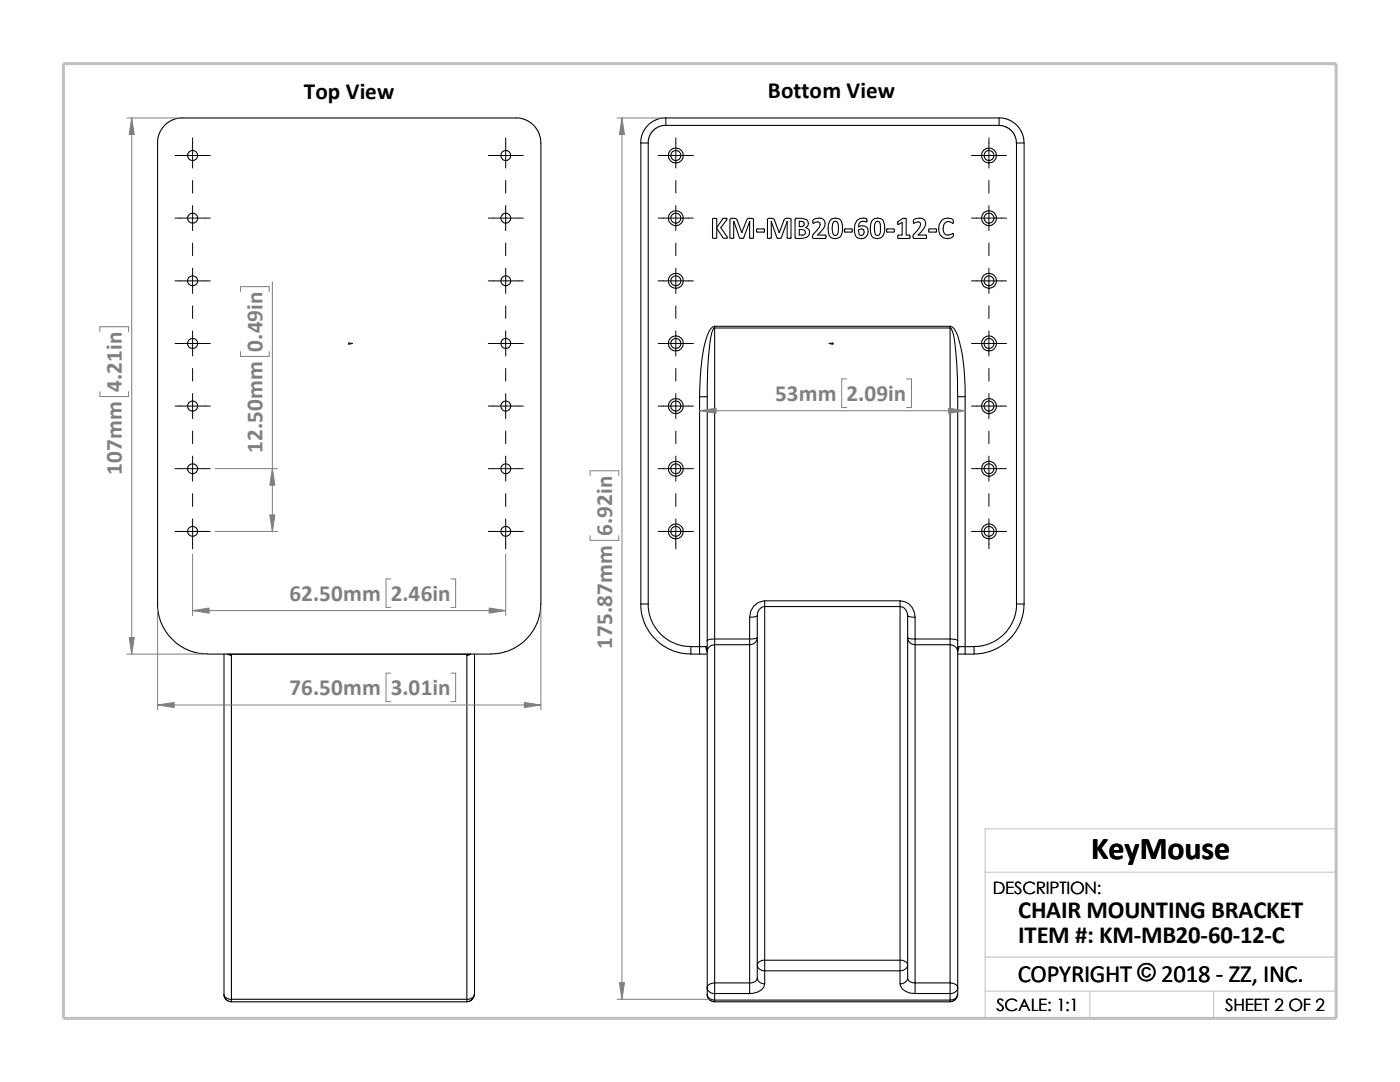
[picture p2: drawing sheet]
<svg xmlns="http://www.w3.org/2000/svg" width="279mm" height="216mm" viewBox="0 0 279 216" stroke-linecap="round" stroke-linejoin="round" font-family="sans-serif">
<path d="M196.6 174h70.1M196.6 191h70.1M196.6 197.8h70.1M217.5 197.8v5.4M242.2 197.8v5.4M26.8 203.2h239.9v-37.8h-70.1v37.8" fill="none" stroke="#c0c0c0" stroke-width=".2"/>
<path d="M12.7 12.7h254v190.5h-254z" fill="none" stroke="#c0c0c0" stroke-width=".59"/>
<g fill="none" stroke="#000" stroke-width=".21">
<path d="M31.5 28.5l.2-1.6 .9-1.7 1.5-1.1 1.7-.6h67.7l1.8 .6 1.4 1.1 1 1.7 .2 1.6v92M31.5 28.5v92.9l.4 2.3 .7 1.5 .9 1.5 1.4 1.4 1.8 1.2 1.6 .7 1.5 .4 1.6 .1M127.9 28.5v92M127.9 28.5h1.5M129.4 28.5v92M132.9 23.5l-.9 .1-1.1 .3-1.1 .7-.7 .6-1 1.7-.2 1.6M132.9 23.5h66.5M132.9 25h-.6l-.9 .3-1.1 .8-.8 1.3-.1 1.1M132.9 23.5v1.5M199.4 23.5v1.5h-66.5M199.4 23.5l.9 .1 1 .3 .8 .4 .9 .8 1 1.5 .3 1v.9M199.4 25.1l1.3 .2 1.1 .7 .7 1 .4 1.5"/>
<path d="M202.9 28.5v92M202.9 28.5h1.5v92M142.2 43.6h.4l.4 .1v1.7l1.3-1.8h.8l-1.3 1.8 1.3 1.8v.3h-.7l-1.4-1.9v1.8a.62 .62 0 0 1-.8 .1zM148 46.4h.1M149.6 44.2v3.3h.7l.1-3.7-.3-.2a.98 .98 0 0 0-1 .2l-1.1 2.6M149.6 44.2l-1.2 3.3-.4 .1-.4-.1-1.2-3.3v3.3h-.6l-.1-3.6 .1-.3h.7l.5 .1 1 2.7M149.6 44.2h.1M151 45.8l1.5-.1 .1 .5-.1 .1h-1.5zM153.9 44.2v3.3h-.7v-3.9h.8l.4 .1 1.1 2.7 1-2.6a1.09 1.09 0 0 1 1.3-.1v3.8h-.7v-3.3M153.9 44.2l1.2 3.3 .4 .1 .4-.1 1.2-3.3M153.9 44.2h.1M157.1 44.2h.1"/>
<path d="M158.7 43.6a3 3 0 0 1 2.4 .3 .96 .96 0 0 1-.3 1.5 1.01 1.01 0 0 1 .8 .9 1.01 1.01 0 0 1-.6 1.1l-1 .2-1.3-.1zM159.5 45.8a.89 .89 0 0 1 1.2 .4 .52 .52 0 0 1-.1 .5 .52 .52 0 0 1-.5 .2h-.6zM159.5 44.2h.8l.1 .2a.53 .53 0 0 1 0 .6 .53 .53 0 0 1-.5 .2h-.4zM162.3 43.8a1.63 1.63 0 0 1 2.3 .4 2.04 2.04 0 0 1-1 2.2l-.4 .5h1.5l.1 .1v.5h-2.6v-.6l1.3-1.6 .2-.6a.49 .49 0 0 0-.5-.4l-.9 .3-.1-.6zM165.8 43.9a1.34 1.34 0 0 1 1.5-.3 1.34 1.34 0 0 1 .8 1.2 2.62 2.62 0 0 1-.7 2.7 1.34 1.34 0 0 1-2.1-1.2 2.85 2.85 0 0 1 .5-2.4zM166.3 44.3a.51 .51 0 0 1 .8 0 2.74 2.74 0 0 1-.2 2.6h-.4a2.22 2.22 0 0 1-.2-2.6zM168.6 45.7h1.4l.1 .6h-1.5zM171 44a1.76 1.76 0 0 1 2-.3l-.1 .6a1.2 1.2 0 0 0-1.5 .3l-.1 .7a1.3 1.3 0 0 1 2 .7 1.3 1.3 0 0 1-1.4 1.6 1.17 1.17 0 0 1-1.3-1.2v-1.6zM171.3 45.9a.64 .64 0 0 1 .7-.2 .64 .64 0 0 1 .5 .6l-.2 .4a.5 .5 0 0 1-.5 .3 .5 .5 0 0 1-.4-.4zM174.2 43.9a1.37 1.37 0 0 1 1.5-.3 1.37 1.37 0 0 1 .8 1.2 2.53 2.53 0 0 1-.7 2.7 1.32 1.32 0 0 1-2.1-1.2 3.1 3.1 0 0 1 .5-2.4zM174.8 44.3a.51 .51 0 0 1 .7 0 3.8 3.8 0 0 1 0 2.5 .56 .56 0 0 1-.8 0 3.5 3.5 0 0 1 .1-2.5zM177 45.7h1.4a.38 .38 0 0 1 0 .6h-1.4z"/>
<path d="M179.2 44.3l1-.7h.6v3.3h.8v.6h-2.4v-.4l.1-.2h.7v-2.5l-.8 .4zM182.4 43.8a1.42 1.42 0 0 1 2.3 .7 3.6 3.6 0 0 1-1.5 2.4h1.6l.1 .6-.1 .1h-2.3l-.3-.1v-.6a5.1 5.1 0 0 0 1.5-2.2 .44 .44 0 0 0-.5-.4l-.8 .3zM185.4 45.7h1.4l.1 .6h-1.5zM187.9 44a1.62 1.62 0 0 1 2.3 0v.6a1.09 1.09 0 0 0-1.8 .1 1.64 1.64 0 0 0 .4 2.2h.4l1-.3v.5a1.72 1.72 0 0 1-2 .3 1.72 1.72 0 0 1-.9-1.8l.2-.9zM139.6 79.2v49.8M139.6 79.2h1.5M141.1 79.2v48.6M142.6 65.1v.3M142.6 65.4v62.1M142.6 65.4h47M142.6 65.1h47M142.6 65.1a2.29 2.29 0 0 0-1.5 1.9 41.2 41.2 0 0 0-1.5 12.2"/>
<path d="M142.6 65.4a2.47 2.47 0 0 0-.7 1.9 70.9 70.9 0 0 0-.8 11.9M189.6 65.4a2.47 2.47 0 0 1 .8 1.9 76.5 76.5 0 0 1 .7 11.9M189.6 65.1l.4 .1a5.1 5.1 0 0 1 1.4 2.8 40.3 40.3 0 0 1 1.2 11.2M189.6 65.1v.3M189.6 65.4v62.1M191.1 79.2h1.5M191.1 79.2v48.6M192.6 79.2v49.8M152.6 119.9v1.1M152.6 119.9a3.1 3.1 0 0 0-3 3.2M152.6 119.9h27M179.6 119.9a3.1 3.1 0 0 1 3 3.2"/>
<path d="M179.6 119.9v1.1M44.7 130.5v67.9M45.4 130.5l.8 .3M45.6 130.5l.4 .1M46 130.6l.2 .2M46 130.6h47.4M46.2 130.8v68.6M93.2 130.8v68.6M93.4 130.6l-.2 .2M93.8 130.5l-.4 .1M94 130.5l-.8 .3M94.7 130.5v67.9a1.41 1.41 0 0 1-1.5 1"/>
<path d="M107.9 120.5l-.1 1.6-.4 1.6-.6 1.5-1 1.5-1.7 1.7-1.4 .9-1.6 .7-1.6 .4-1.5 .1h-56.6M127.9 120.5l.1 1.8 .6 2 .9 1.8 1.1 1.2 1.7 1.5 1.7 1 2 .5 1.9 .2M127.9 120.5h1.5M129.4 120.5l.1 1.5 .4 1.5 .7 1.5 1.2 1.5 1.6 1.3 1.5 .7 1.5 .4 1.5 .1M137.9 130.5h1.7M139.6 129h1.3M139.6 130.5h1.5M139.6 129h-1.7v1.5M139.6 129v1.5M140.9 129l.1 .1 .1 .7M140.9 129l.2 .9M141.1 130.1v67"/>
<path d="M141.1 127.8v2.3M142.6 128.7v67.4M142.6 127.5v1.2M142.6 128.7h7M142.6 127.5h7M142.6 128.7a1.45 1.45 0 0 0-1.5 1.4M142.6 127.5a1.71 1.71 0 0 0-1.5 .3M149.6 123.1v4.4M149.6 128.7v67.4M149.6 127.5v1.2M149.6 127.5h.9l.6-.3a1.52 1.52 0 0 1-1.5 1.5M151.1 122.9v69.7"/>
<path d="M151.1 122.9l-.6 .2h-.9M152.6 121v70.6M152.6 121h-.2a1.65 1.65 0 0 0-1.3 1.9M152.6 121h27M179.6 121v70.6M179.6 121a1.65 1.65 0 0 1 1.5 1.9M181.1 122.9v69.7M181.1 122.9l.3 .1 1.2 .1M182.6 128.7h7M182.6 123.1v4.4M182.6 127.5h7M182.6 127.5l-1.2-.1-.3-.2a1.45 1.45 0 0 0 1.5 1.5"/>
<path d="M182.6 128.7v67.4M182.6 127.5v1.2M189.6 128.7v67.4M189.6 128.7a1.52 1.52 0 0 1 1.5 1.4M189.6 127.5v1.2M189.6 127.5a1.92 1.92 0 0 1 1.5 .3M191.1 130.5h1.5M191.1 130.1v67M191.1 127.8v2.3M191.3 129h1.3M191.3 129l-.1 .1-.1 .7M191.3 129l-.2 .9"/>
<path d="M192.6 129h1.8M192.6 129v1.5M194.4 129v1.5h-1.8M202.9 120.5l-.1 1.5-.4 1.5-.8 1.5-1.2 1.5-1.6 1.3-1.4 .7-1.6 .4-1.4 .1M202.9 120.5h1.5M204.4 120.5l-.2 1.8-.6 2-1.3 2.4-1.4 1.4-1.8 1.2-1.6 .7-1.5 .4-1.6 .1M44.7 198.4l.1 .7 .4 .5 1 .3M44.7 198.4a1.32 1.32 0 0 0 1.5 1M46.2 199.4v.5M46.2 199.9h47M46.2 199.4h47M93.2 199.4v.5"/>
<path d="M94.7 198.4l-.4 .9-.4 .4-.7 .2M141.1 197.1a1.33 1.33 0 0 0 1.5 1.1M141.1 198.4a1.33 1.33 0 0 0 1.5 1.2M141.1 197.1v1.3M141.1 198.4l.2 .7 .3 .5 1 .3M142.6 196.1v2.1M142.6 199.6v.3M142.6 199.9h47M142.6 198.2h7M142.6 199.6h47M142.6 198.2v1.4M142.6 196.1h7"/>
<path d="M142.6 196.1a1.32 1.32 0 0 0-1.5 1M149.6 196.1v2.1M151.1 192.6a1.33 1.33 0 0 0 1.5 1.1M151.1 195.2a1.33 1.33 0 0 0 1.5 1.1M151.1 195.2a1.26 1.26 0 0 1-1.5 .9M151.1 192.6v2.6M152.6 191.6v2.1M152.6 196.3a2.3 2.3 0 0 1-2.3 1.9h-.7M152.6 193.7h27M152.6 191.6h27M152.6 193.7v2.6M152.6 191.6a1.23 1.23 0 0 0-1.5 1"/>
<path d="M179.6 191.6v2.1M179.6 191.6a1.31 1.31 0 0 1 1.5 1M179.6 196.3a2.19 2.19 0 0 0 2 1.9h1M179.6 193.7v2.6M181.1 192.6a1.42 1.42 0 0 1-1.5 1.1M181.1 195.2a1.42 1.42 0 0 1-1.5 1.1M181.1 195.2a1.21 1.21 0 0 0 1.5 .9M181.1 192.6v2.6M182.6 198.2h7M182.6 196.1h7M182.6 196.1v2.1M189.6 196.1v2.1"/>
<path d="M189.6 196.1a1.41 1.41 0 0 1 1.5 1M189.6 199.6v.3M189.6 198.2v1.4M191.1 198.4l-.3 .9-.5 .4-.7 .2M191.1 197.1v1.3a1.42 1.42 0 0 1-1.5 1.2M191.1 197.1a1.42 1.42 0 0 1-1.5 1.1"/>
<circle cx="38.4" cy="31" r="1.01"/>
<circle cx="100.9" cy="31" r="1"/>
<circle cx="134.9" cy="31" r="1.5"/>
<circle cx="134.9" cy="31" r="1.01"/>
<circle cx="197.4" cy="31" r="1"/>
<circle cx="197.4" cy="31" r="1.49"/>
<circle cx="38.4" cy="56" r="1"/>
<circle cx="38.4" cy="43.5" r="1"/>
<circle cx="100.9" cy="56" r=".99"/>
<circle cx="100.9" cy="43.5" r=".99"/>
<circle cx="134.9" cy="56" r="1"/>
<circle cx="134.9" cy="43.5" r="1.51"/>
<circle cx="134.9" cy="56" r="1.51"/>
<circle cx="134.9" cy="43.5" r="1"/>
<circle cx="197.4" cy="56" r=".99"/>
<circle cx="197.4" cy="43.5" r=".99"/>
<circle cx="197.4" cy="43.5" r="1.5"/>
<circle cx="197.4" cy="56" r="1.5"/>
<circle cx="38.4" cy="68.5" r="1"/>
<circle cx="100.9" cy="68.5" r=".99"/>
<circle cx="134.9" cy="68.5" r="1.5"/>
<circle cx="134.9" cy="68.5" r="1"/>
<circle cx="197.4" cy="68.5" r="1.49"/>
<circle cx="197.4" cy="68.5" r=".99"/>
<circle cx="38.4" cy="81" r="1.01"/>
<circle cx="38.4" cy="93.5" r="1"/>
<circle cx="100.9" cy="81" r="1"/>
<circle cx="100.9" cy="93.5" r=".99"/>
<circle cx="134.9" cy="81" r="1.01"/>
<circle cx="134.9" cy="93.5" r="1.51"/>
<circle cx="134.9" cy="81" r="1.51"/>
<circle cx="134.9" cy="93.5" r="1"/>
<circle cx="197.4" cy="81" r="1"/>
<circle cx="197.4" cy="93.5" r=".99"/>
<circle cx="197.4" cy="93.5" r="1.5"/>
<circle cx="197.4" cy="81.1" r="1.5"/>
<circle cx="38.4" cy="106" r="1"/>
<circle cx="100.9" cy="106" r=".99"/>
<circle cx="134.9" cy="106" r="1.5"/>
<circle cx="134.9" cy="106" r="1"/>
<circle cx="197.4" cy="106" r="1.49"/>
<circle cx="197.4" cy="106" r=".99"/>
</g>
<g fill="#00f" stroke="#00f" stroke-width=".2">
<path d="M70 68.5h.4l-.4 .1z"/>
<path d="M165.4 68.5h.4v.1z"/>
</g>
<path d="M69.6 68.5h.8M69.6 68.4l.2 .3M69.7 68.5h.1M69.7 68.4v.3M69.8 68.4l-.3 .3M165.4 68.5h.9M166 68.4l.3 .3M166.1 68.5h.1M166.1 68.4v.3M166.2 68.4l-.3 .3" fill="none" stroke="#00f" stroke-width=".2"/>
<g fill="none" stroke="#000" stroke-width=".2">
<path d="M34.9 31h7.1M38.4 27.5v6M38.4 36v2.5M97.5 31h6.9M100.9 27.5v6M100.9 36v2.5M131.4 31h7M134.9 27.5v6M134.9 36v2.5M193.9 31h7M197.4 27.5v6M197.4 36v2.5"/>
<path d="M34.9 56h7.1M34.9 43.5h7.1M38.4 41v5M38.4 48.5v2.5M38.4 53.5v5M97.5 56h6.9M97.5 43.5h6.9M100.9 41v5M100.9 48.5v2.5M100.9 53.5v5M131.4 56h7M131.4 43.5h7"/>
<path d="M134.9 41v5M134.9 48.5v2.5M134.9 53.5v5M193.9 56h7M193.9 43.5h7M197.4 41v5M197.4 48.5v2.5M197.4 53.5v5M34.9 68.5h7.1M38.4 61v2.5M38.4 66v5M38.4 73.5v2.5"/>
<path d="M38.4 78.5v5M97.5 68.5h6.9M100.9 61v2.5M100.9 66v5M100.9 73.5v2.5M100.9 78.5v5M131.4 68.5h7M134.9 61v2.5M134.9 66v5M134.9 73.5v2.5M134.9 78.5v5M193.9 68.5h7"/>
<path d="M197.4 61v2.5M197.4 66v5M197.4 73.5v2.5M197.4 78.5v5M34.9 93.5h7.1M34.9 81h7.1M38.4 86v2.5M38.4 91v5M38.4 98.5v2.5M97.5 93.5h6.9M97.5 81h6.9M100.9 86v2.5"/>
<path d="M100.9 91v5M100.9 98.5v2.5M131.4 93.5h7M131.4 81h7M134.9 86v2.5M134.9 91v5M134.9 98.5v2.5M193.9 93.5h7M193.9 81h7M197.4 86v2.5M197.4 91v5M197.4 98.5v2.5"/>
<path d="M34.9 106h7.1M38.4 103.5v6M97.5 106h6.9M100.9 103.5v6M131.4 106h7M134.9 103.5v6M193.9 106h7M197.4 103.5v6"/>
</g>
<g fill="none" stroke="#808080" stroke-width=".2">
<path d="M25.3 23.5h10.1M26.3 23.5v107M123.1 23.5h8.8M124.1 23.5v175.9M48 58.2v-1h5.7v1M54.4 56.2v49.8M19.9 66.2v-1h5.8v1M19.9 78.1v1h5.8v-1M48 70.1v1h5.7v-1M169 75.6h-1v5.7h1M180.9 75.6h1v5.7h-1M42.9 93.5h12.5"/>
<path d="M117.8 94.9v-1h5.7v1M139.6 82h53M38.4 110.5v12.4M42.9 106h12.5M78 115.5h-1v5.7h1M90 115.5h.9v5.7h-.9M100.9 110.5v12.4M117.8 106.9v.9h5.7v-.9M25.3 130.5h15.1M31.5 121.5v20.1M38.4 121.8h62.5M78 134.3h-1v5.7h1"/>
<path d="M90 134.3h.9v5.7h-.9M107.9 121.5v20.1M31.5 140.7h76.4M123.1 199.4h18.5"/>
</g>
<g fill="#808080" stroke="#808080" stroke-width=".2">
<path d="M26.3 23.5l.5 3.3h-1z"/>
<path d="M25.8 127.2h1l-.5 3.3z"/>
<path d="M31.5 140.7l3.3-.5v1z"/>
<path d="M104.6 140.2l3.3 .5-3.3 .5z"/>
<path d="M38.4 121.8l3.3-.5v1z"/>
<path d="M97.6 121.3l3.3 .5-3.3 .5z"/>
<path d="M54.4 93.5l.5 3.3h-1.1z"/>
<path d="M53.8 102.7h1.1l-.5 3.3z"/>
<path d="M139.6 82l3.3-.6v1.1z"/>
<path d="M189.3 81.4l3.3 .6-3.3 .5z"/>
<path d="M123.6 196.1h1l-.5 3.3z"/>
<path d="M124.1 23.5l.5 3.3h-1z"/>
</g>
<text font-size="6.4" x="217.8" y="171.4">KeyMouse</text>
<g font-size="4.9">
<text x="203.2" y="183.2">CHAIR MOUNTING BRACKET</text>
<text x="203.2" y="188.1">ITEM #: KM-MB20-60-12-C</text>
<text x="203.1" y="195.9">COPYRIGHT © 2018 - ZZ, INC.</text>
</g>
<g font-size="4.6">
<text x="60.6" y="19.7">Top View</text>
<text x="153.2" y="19.6">Bottom View</text>
</g>
<g font-size="4.6" fill="#808080">
<text x="52.4" y="70.1" transform="rotate(-90 52.4 70.1)">0.49in</text>
<text x="24.3" y="78.1" transform="rotate(-90 24.3 78.1)">4.21in</text>
<text x="154.7" y="80.1">53mm</text>
<text x="169" y="80.1">2.09in</text>
<text x="24.3" y="94.8" transform="rotate(-90 24.3 94.8)">107mm</text>
<text x="52.4" y="90.4" transform="rotate(-90 52.4 90.4)">12.50mm</text>
<text x="122.2" y="106.9" transform="rotate(-90 122.2 106.9)">6.92in</text>
<text x="57.7" y="120">62.50mm</text>
<text x="78" y="120">2.46in</text>
<text x="122.2" y="129.5" transform="rotate(-90 122.2 129.5)">175.87mm</text>
<text x="57.7" y="138.8">76.50mm</text>
<text x="78" y="138.8">3.01in</text>
</g>
<g font-size="3.4">
<text x="198.2" y="178.5">DESCRIPTION:</text>
<text x="198.8" y="201.7">SCALE: 1:1</text>
<text x="244.5" y="201.7">SHEET 2 OF 2</text>
</g>
</svg>
